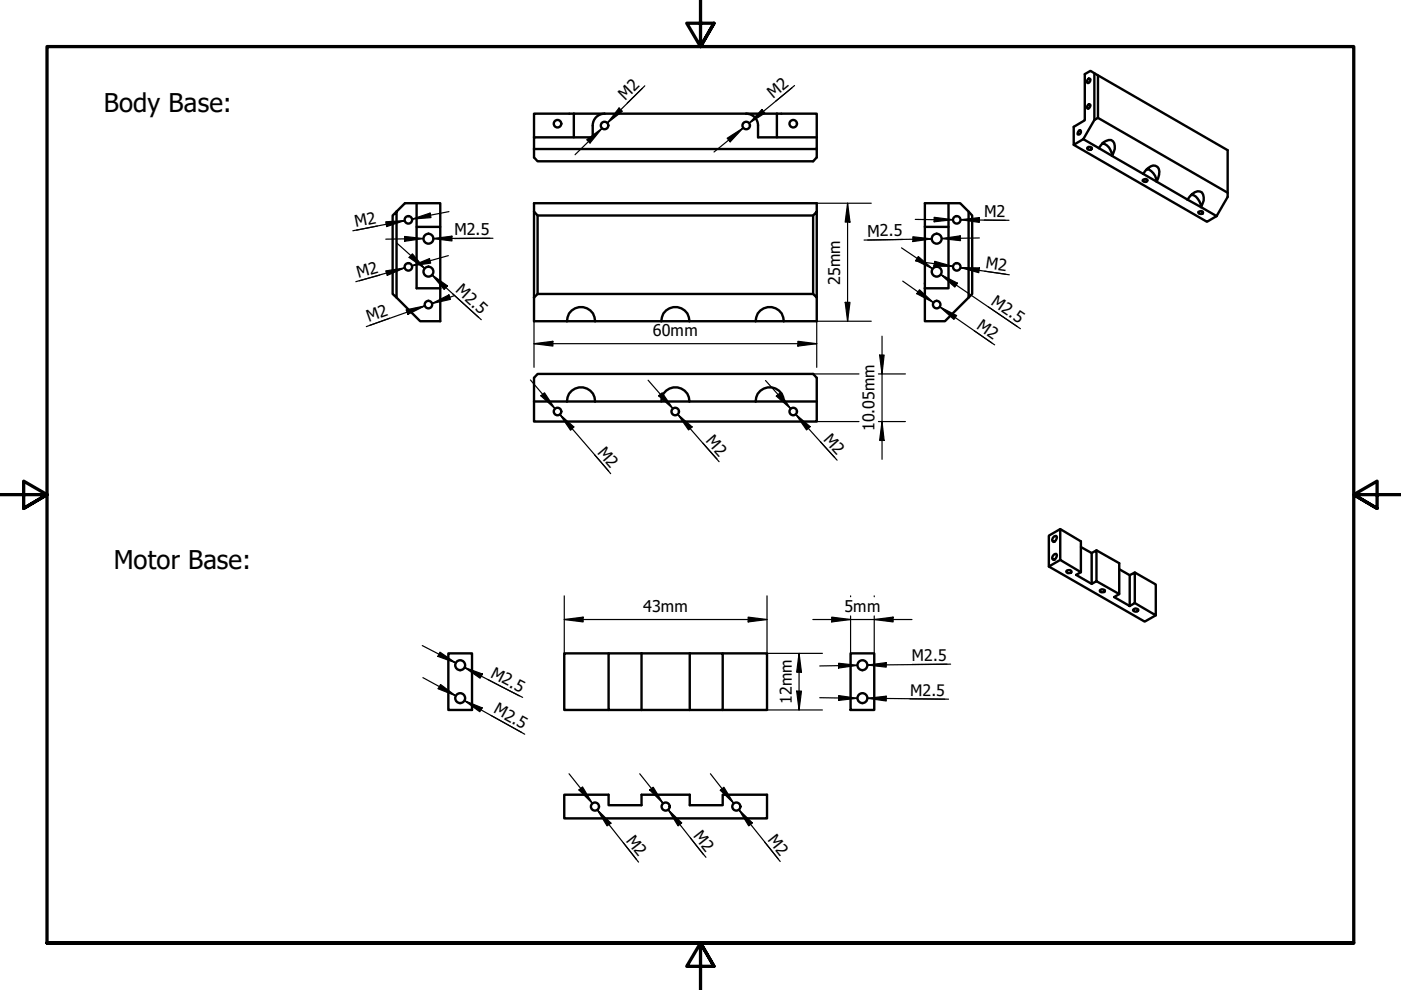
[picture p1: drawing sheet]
<svg xmlns="http://www.w3.org/2000/svg" width="297mm" height="210mm" viewBox="0 0 297 210" stroke-linecap="round" stroke-linejoin="round" font-family="sans-serif">
<g fill="none" stroke="#000" stroke-width=".51">
<path d="M230.8 16.7h.3a.65 .65 0 0 1-.4 .9h-.2l-.1-.4zM232 15.5v9.9M232.8 16l27.5 15.8v10l-2.4 4M113.2 29.1v-5h60v5M113.2 31.6v1.8l.8 .8h58.4l.8-.8v-1.8M121.7 24.1v5M125.7 26.6v2.5h-12.5v2.5M128.2 24.1a2.51 2.51 0 0 0-2.5 2.5M158.2 24.1a2.51 2.51 0 0 1 2.5 2.5M160.7 26.6v2.5h12.5M164.7 24.1v5M173.2 29.1v2.5h-60"/>
<path d="M227.6 30.7l28.3 16.3 2-1.2M228.9 27.7l.1-.1 .2 .5-.2 .3-.5 .1 .1-.6zM229.7 29.5l3.3 1.9M230.5 31.3l.3-.1h.3l.4 .3-.4 .3-.4-.1zM230.8 22.1h.3a.68 .68 0 0 1-.4 1l-.3-.4zM232 25.4l.8-.4v-9l-1.6-1-1.2 .7v9.8l-2.4 1.4v3.8l2.1-1.2M232 25.4l-2.3 4.1M232.8 25l27.5 15.9M233 31.4l18.8 10.9M233.7 30.4a2.73 2.73 0 0 1 2.1 2.7 2.76 2.76 0 0 0 .2-3.2 1.77 1.77 0 0 0-2.6 .9l-.4 .6M242.3 38.1l.7-.2 .3 .4a.65 .65 0 0 1-1 0zM243.1 35.8a2.88 2.88 0 0 1 2.1 2.7 3.1 3.1 0 0 0 .2-3.1 1.42 1.42 0 0 0-2 .3l-1 1.2"/>
<path d="M83.2 45.7l.9-.8v18.2l-.9-.8zM88.3 48.1h5v13M88.3 43.1h5v5M88.3 43.1v18h5v7h-4.2l-5-5M88.3 43.1h-2.4l-1.8 1.8M113.2 44.9v23.2h60v-5M114 45.7h58.4M173.2 44.9v18.2l-.8-.8v-16.6zM173.2 44.9v-1.8h-60v1.8l.8 .8v16.6l-.8 .8M196.1 48.1v13M201.1 43.1v18h-5M201.1 43.1h2.5l2.5 2.6v16.6l-.7 .8"/>
<path d="M201.1 43.1h-5v5h5M205.4 44.9v18.2l-5.1 5h-4.2v-7M251.8 42.3l6.1 3.5M252.6 41.3a2.76 2.76 0 0 1 2 2.6 2.73 2.73 0 0 0 .2-3.1 1.52 1.52 0 0 0-2 .3l-1 1.2M254.1 44.9l.6-.2 .3 .2 .1 .2-.1 .2h-.7zM114 79.3h58.4l.8 .8v9.3h-60v-9.3zM114 62.3h58.4M120.2 68.1a2.98 2.98 0 0 1 3-3 2.98 2.98 0 0 1 3 3M140.2 68.1a2.98 2.98 0 0 1 3-3 2.98 2.98 0 0 1 3 3M160.2 68.1a2.98 2.98 0 0 1 3-3 2.98 2.98 0 0 1 3 3M113.2 85.1h13M120.2 85.1a2.98 2.98 0 0 1 3-3 2.98 2.98 0 0 1 3 3"/>
<path d="M126.2 85.1h20M140.2 85.1a2.98 2.98 0 0 1 3-3 2.98 2.98 0 0 1 3 3M146.2 85.1h27M160.2 85.1a2.98 2.98 0 0 1 3-3 2.98 2.98 0 0 1 3 3M223.5 117.6l.5-.2a.91 .91 0 0 1-.7 1.3l-.2-.4zM223.5 113.8l.5-.2a.91 .91 0 0 1-.7 1.3l-.2-.4zM224.8 112.2l-2.4 1.4v6.5l2.4-1.4M229.2 116l2.3 1.3M231.5 117.3l1-.6v6.5l-1 .6zM232.5 116.7l4.8 2.7v6.6l-1.1 .6 3.3 1.9v-6.5l1.1-.6v6.5l-1.1 .6M95.1 138.5h5v12h-5zM129 138.5h-9.4v12h9.4"/>
<path d="M136 138.5h-7v12h7M136 138.5v12M136 138.5h10.2M146.2 138.5h7v12h-7M146.2 138.5v12M153.2 138.5h9.4v12h-9.4M180.3 138.5h5.1v12h-5.1zM222.4 120.1l20.3 11.7 2.3-1.3M226.1 121.1a.68 .68 0 0 1 1.1 .2 .68 .68 0 0 1-1.1-.2zM229.2 121.3l-4.4-2.6v-6.5l4.4 2.6v6.5l-1 .6 3.3 1.9M232.5 123.2l4.8 2.8M233.3 125.1l.7-.1 .3 .1v.2a.62 .62 0 0 1-1.1-.1z"/>
<path d="M237.3 120.7l2.2 1.3M240.4 129.1a.64 .64 0 0 1 1 .3 .64 .64 0 0 1-1.2-.1zM240.6 121.4l4.4 2.5v6.6l-4.4-2.6M136 150.5h10.2M119.6 168.5h9.4v2.2h7v-2.2h10.2v2.2h7v-2.2h9.4v5h-43z"/>
<circle cx="118.2" cy="26.2" r=".79"/>
<circle cx="128.2" cy="26.6" r=".79"/>
<circle cx="158.2" cy="26.6" r=".79"/>
<circle cx="168.2" cy="26.2" r=".79"/>
<circle cx="86.6" cy="46.6" r=".79"/>
<circle cx="86.6" cy="56.6" r=".79"/>
<circle cx="90.8" cy="50.6" r="1.05"/>
<circle cx="90.8" cy="57.6" r="1.05"/>
<circle cx="198.6" cy="50.6" r="1.05"/>
<circle cx="198.6" cy="57.6" r="1.05"/>
<circle cx="202.9" cy="46.6" r=".79"/>
<circle cx="202.9" cy="56.6" r=".79"/>
<circle cx="90.8" cy="64.6" r=".79"/>
<circle cx="198.6" cy="64.6" r=".79"/>
<circle cx="118.2" cy="87.3" r=".79"/>
<circle cx="143.2" cy="87.3" r=".79"/>
<circle cx="168.2" cy="87.3" r=".79"/>
<circle cx="97.6" cy="141" r="1.05"/>
<circle cx="97.6" cy="148" r="1.05"/>
<circle cx="182.8" cy="148" r="1.05"/>
<circle cx="182.8" cy="141" r="1.05"/>
<circle cx="126.1" cy="171" r=".86"/>
<circle cx="141.1" cy="171" r=".86"/>
<circle cx="156.1" cy="171" r=".86"/>
</g>
<path d="M148.5 -.1v10l-2.9-5h5.8l-2.9 5 2.9-5M0 104.9h10l-5-2.9v5.8l5-2.9-5 2.9M297 104.9h-10l5-2.9v5.8l-5-2.9 5 2.9M10 199.9v-190h277v190h-277h277M151.4 204.9l-2.9-5 2.9 5h-5.8l2.9-5v10" fill="none" stroke="#000" stroke-width=".7"/>
<g fill="none" stroke="#000" stroke-width=".25">
<path d="M136.2 18.7l-3.2 3.2M136.7 18.2l-7.9 7.9 2.8-2.8M167.9 18.6l-3.5 2.9M168.5 18.1l-9.7 8 3.1-2.5M124.4 29.6l3.2-2.4-2.5 3.1zM127.6 27.2l-5.7 5.6M131.3 22.9l.7 .7-3.2 2.5zM154.2 29.3l3.3-2.2-2.7 3zM157.5 27.1l-6.1 5.1M161.5 23.2l.7 .8-3.4 2.1zM80 47.9l-4.4 .9M80.5 58.3l-4.3 1.2"/>
<path d="M81.8 47l4-.2-3.8 1.2zM81.8 57.4l4-.6-3.7 1.6zM81.9 47.5l3.9-.7-11 2.1M82 57.9l3.8-1.1-10.4 2.9M84.1 51.5l5.9 5.4M85.8 50.1l4 .5-4 .6zM87.3 56.4l3.8-1.6 .2 1zM87.4 46.5l3.8-1.3 .2 .9zM87.4 53.8l2.6 3.1-3.3-2.3zM89.8 50.6l-8 .1M91.6 58.3l3.3 2.3-.7 .8zM91.8 50.6l4-.5v1z"/>
<path d="M95.1 54.2l-7.8 2.2M95.2 44.9l-7.8 1.6M103.8 50.5l-7.5 .1M104.5 50.5l-12.7 .1h4M173.2 43.1h11.5M179.7 43.1l.5 4h-1zM179.7 43.1v25M191.1 52.5l6.6 4.5M191.4 50.8l-7.4 .1M191.4 59.6l6.5 4.6M193.5 50.2l4 .4-4 .6zM193.5 50.7l4-.1-14.3 .3"/>
<path d="M194.1 46.5l8 .1M194.1 55.3l8 1.2M194.7 54.4l3 2.6-3.5-1.8zM198.1 46.1l4 .5-4 .4zM198.2 55.4l3.9 1.1-4.1-.1zM199.5 58.2l3.5 1.8-.6 .9zM199.6 50.6l4-.6v1zM203.6 46.6l4-.5v1.1zM203.6 56.7l4 .1-.1 1zM207.6 57.3l-4-.6 10.4 1.6M207.6 46.6h-4l10.3 .1M207.6 50.5l-8 .1"/>
<path d="M208.7 46.6l4.5 .1M208.8 57.5l4.4 .6M82.6 67.5l-4.2 1.5M86.1 65.7l3.9-.8-3.5 1.7zM86.3 66.2l3.7-1.3-12.3 4.4M91.6 64.4l3.6-1.9 .3 1zM94.6 61l-3-2.7 10.4 9.5M95.9 62.3l5.6 5M96.3 62.7l-4.7 1.7M113.2 72.9l4-.5v1zM113.2 72.9h60M113.2 68.1v9.8"/>
<path d="M169.2 72.4l4 .5-4 .5zM172.4 79.3h9.7M179.2 64.1h1l-.5 4zM184.7 68.1h-11.5v9.8M186.2 79.3h5.8M186.5 75.3h1l-.5 4zM187 71.3v26.1M194.9 61.4l3 2.8-3.5-1.9zM199.3 65.1l3.5 1.8-.6 .8zM202.6 67.3l-3.3-2.2 11.6 8M202.8 60.4l-3.3-2.2 16.8 11.5M206.6 70.1l3.6 2.6"/>
<path d="M209.5 65.1l6.2 4.2M112.5 80.6l5.2 6M114.7 83.9l.7-.6 2.3 3.3zM118.7 87.9l3 2.6-.7 .7zM121.3 90.9l-2.6-3 10.8 12.5M126 96.4l3 3.5M137.4 80.6l5.3 6M139.6 83.9l.8-.6 2.3 3.3zM143.7 87.9l3 2.6-.7 .7zM146.4 90.8l-2.7-2.9 8.8 10M149 94l3 3.3M162.3 80.7l5.3 5.9"/>
<path d="M164.6 84l.8-.7 2.2 3.3zM168.7 87.9l3.1 2.6-.8 .7zM171.4 90.8l-2.7-2.9 8.8 9.7M173.2 89.4h8.9M173.9 93.6l3.1 3.4M186.2 89.4h5.8M187 89.4l.5 4h-1zM89.5 136.9l7.1 3.7M93.3 138.3l3.3 2.3-3.8-1.4zM119.6 131.4l4-.6v1.1zM119.6 131.4h43M119.6 126.3v12.2"/>
<path d="M158.6 130.8l4 .6-4 .5zM162.6 126.3v12.2h11.8M169.4 138.5l.5 4h-1zM169.4 138.5v12M172.3 131.4h21.1M176.3 130.8l4 .6-4 .5zM180.3 126.3v.2M180.3 130.6v7.9M185.4 131.4l4-.6v1.1zM185.4 126.3v.2M185.4 130.6v7.9M89.7 143.7l6.9 3.8"/>
<path d="M93.4 145.1l3.2 2.4-3.7-1.5zM98.5 141.5l3.8 1.4-.5 .9zM98.5 148.6l3.7 1.5-.5 .8zM102 150.5l-3.5-1.9 12.8 7.1M102 143.4l-3.5-1.9 12.3 6.4M103.5 144.1l6.6 3.4M104.1 151.7l6.5 3.6M162.6 150.5h11.8M168.9 146.5h1l-.5 4zM173.8 147.9l8 .2M177.8 140.6l4 .5-4 .5zM177.8 147.5l4 .6-4 .4z"/>
<path d="M181.8 141.1l-8 .1M183.9 141l4-.5v.9zM183.9 148.1l4-.5v1zM187.9 148.1h-4l17.2 .1M192.9 148.2h7.4M200.8 140.8l-7.4 .1M201.5 140.8l-17.6 .2h4M120.6 164.1l5 6.2M122.7 167.5l.8-.7 2.1 3.5zM126.6 171.7l2.9 2.8-.8 .6zM129.1 174.8l-2.5-3.1 8.8 11.1M132.1 178.7l2.8 3.5"/>
<path d="M135.6 164.1l5 6.2M137.7 167.5l.8-.6 2.1 3.4zM141.7 171.7l2.8 2.8-.7 .6zM144.1 174.8l-2.4-3.1 8 10.1M146.4 177.6l2.8 3.6M150.6 164.1l5 6.2M152.7 167.5l.8-.6 2.1 3.4zM156.7 171.7l2.8 2.8-.8 .6zM159.1 174.8l-2.4-3.1 8.7 11M162.1 178.5l2.9 3.6"/>
</g>
<g fill="#000">
<path d="M124.4 29.6l3.2-2.4-2.5 3.1z" fill-rule="evenodd"/>
<path d="M131.3 22.9l.7 .7-3.2 2.5z" fill-rule="evenodd"/>
<path d="M154.2 29.3l3.3-2.2-2.7 3z" fill-rule="evenodd"/>
<path d="M161.5 23.2l.7 .8-3.4 2.1z" fill-rule="evenodd"/>
<path d="M81.8 47l4-.2-3.8 1.2z" fill-rule="evenodd"/>
<path d="M81.8 57.4l4-.6-3.7 1.6z" fill-rule="evenodd"/>
<path d="M85.8 50.1l4 .5-4 .6z" fill-rule="evenodd"/>
<path d="M87.4 53.8l2.6 3.1-3.3-2.3z" fill-rule="evenodd"/>
<path d="M87.3 56.4l3.8-1.6 .2 1z" fill-rule="evenodd"/>
<path d="M87.4 46.5l3.8-1.3 .2 .9z" fill-rule="evenodd"/>
<path d="M91.8 50.6l4-.5v1z" fill-rule="evenodd"/>
<path d="M179.7 43.1l.5 4h-1z" fill-rule="evenodd"/>
<path d="M193.5 50.2l4 .4-4 .6z" fill-rule="evenodd"/>
<path d="M194.7 54.4l3 2.6-3.5-1.8z" fill-rule="evenodd"/>
<path d="M198.2 55.4l3.9 1.1-4.1-.1z" fill-rule="evenodd"/>
<path d="M198.1 46.1l4 .5-4 .4z" fill-rule="evenodd"/>
<path d="M199.6 50.6l4-.6v1z" fill-rule="evenodd"/>
<path d="M203.6 46.6l4-.5v1.1z" fill-rule="evenodd"/>
<path d="M203.6 56.7l4 .1-.1 1z" fill-rule="evenodd"/>
<path d="M86.1 65.7l3.9-.8-3.5 1.7z" fill-rule="evenodd"/>
<path d="M91.6 58.3l3.3 2.3-.7 .8z" fill-rule="evenodd"/>
<path d="M91.6 64.4l3.6-1.9 .3 1z" fill-rule="evenodd"/>
<path d="M113.2 72.9l4-.5v1z" fill-rule="evenodd"/>
<path d="M169.2 72.4l4 .5-4 .5z" fill-rule="evenodd"/>
<path d="M179.2 64.1h1l-.5 4z" fill-rule="evenodd"/>
<path d="M186.5 75.3h1l-.5 4z" fill-rule="evenodd"/>
<path d="M194.9 61.4l3 2.8-3.5-1.9z" fill-rule="evenodd"/>
<path d="M199.3 65.1l3.5 1.8-.6 .8z" fill-rule="evenodd"/>
<path d="M199.5 58.2l3.5 1.8-.6 .9z" fill-rule="evenodd"/>
<path d="M114.7 83.9l.7-.6 2.3 3.3z" fill-rule="evenodd"/>
<path d="M118.7 87.9l3 2.6-.7 .7z" fill-rule="evenodd"/>
<path d="M139.6 83.9l.8-.6 2.3 3.3z" fill-rule="evenodd"/>
<path d="M143.7 87.9l3 2.6-.7 .7z" fill-rule="evenodd"/>
<path d="M164.6 84l.8-.7 2.2 3.3z" fill-rule="evenodd"/>
<path d="M168.7 87.9l3.1 2.6-.8 .7z" fill-rule="evenodd"/>
<path d="M187 89.4l.5 4h-1z" fill-rule="evenodd"/>
<path d="M93.3 138.3l3.3 2.3-3.8-1.4z" fill-rule="evenodd"/>
<path d="M119.6 131.4l4-.6v1.1z" fill-rule="evenodd"/>
<path d="M158.6 130.8l4 .6-4 .5z" fill-rule="evenodd"/>
<path d="M176.3 130.8l4 .6-4 .5z" fill-rule="evenodd"/>
<path d="M185.4 131.4l4-.6v1.1z" fill-rule="evenodd"/>
<path d="M93.4 145.1l3.2 2.4-3.7-1.5z" fill-rule="evenodd"/>
<path d="M98.5 148.6l3.7 1.5-.5 .8z" fill-rule="evenodd"/>
<path d="M98.5 141.5l3.8 1.4-.5 .9z" fill-rule="evenodd"/>
<path d="M168.9 146.5h1l-.5 4z" fill-rule="evenodd"/>
<path d="M169.4 138.5l.5 4h-1z" fill-rule="evenodd"/>
<path d="M177.8 140.6l4 .5-4 .5z" fill-rule="evenodd"/>
<path d="M177.8 147.5l4 .6-4 .4z" fill-rule="evenodd"/>
<path d="M183.9 141l4-.5v.9z" fill-rule="evenodd"/>
<path d="M183.9 148.1l4-.5v1z" fill-rule="evenodd"/>
<path d="M122.7 167.5l.8-.7 2.1 3.5z" fill-rule="evenodd"/>
<path d="M126.6 171.7l2.9 2.8-.8 .6z" fill-rule="evenodd"/>
<path d="M137.7 167.5l.8-.6 2.1 3.4z" fill-rule="evenodd"/>
<path d="M141.7 171.7l2.8 2.8-.7 .6z" fill-rule="evenodd"/>
<path d="M152.7 167.5l.8-.6 2.1 3.4z" fill-rule="evenodd"/>
<path d="M156.7 171.7l2.8 2.8-.8 .6z" fill-rule="evenodd"/>
</g>
<g font-size="5.5">
<text x="22" y="23.7">Body Base:</text>
<text x="24.1" y="120.6">Motor Base:</text>
</g>
<g font-size="3.4">
<text x="132.5" y="21.4" transform="rotate(-45 132.5 21.4)">M2</text>
<text x="164" y="21.1" transform="rotate(-40 164 21.1)">M2</text>
<text x="208.7" y="46" transform="rotate(1 208.7 46)">M2</text>
<text x="75.4" y="48.2" transform="rotate(-11 75.4 48.2)">M2</text>
<text x="96.3" y="49.9">M2.5</text>
<text x="184" y="50.2" transform="rotate(-1 184 50.2)">M2.5</text>
<text x="76" y="58.9" transform="rotate(-16 76 58.9)">M2</text>
<text x="208.9" y="56.9" transform="rotate(8 208.9 56.9)">M2</text>
<text x="96.5" y="61.8" transform="rotate(42 96.5 61.8)">M2.5</text>
<text x="178.1" y="60.4" transform="rotate(-90 178.1 60.4)">25mm</text>
<text x="209.9" y="64.5" transform="rotate(34 209.9 64.5)">M2.5</text>
<text x="78.2" y="68.4" transform="rotate(-19 78.2 68.4)">M2</text>
<text x="138.4" y="71.3">60mm</text>
<text x="206.9" y="69.6" transform="rotate(35 206.9 69.6)">M2</text>
<text x="126.6" y="96" transform="rotate(49 126.6 96)">M2</text>
<text x="149.5" y="93.5" transform="rotate(49 149.5 93.5)">M2</text>
<text x="174.4" y="93.2" transform="rotate(48 174.4 93.2)">M2</text>
<text x="185.4" y="91.5" transform="rotate(-90 185.4 91.5)">10.05mm</text>
<text x="136.4" y="129.8">43mm</text>
<text x="179.1" y="129.8">5mm</text>
<text x="103.8" y="143.5" transform="rotate(27 103.8 143.5)">M2.5</text>
<text x="193.4" y="140.2" transform="rotate(-1 193.4 140.2)">M2.5</text>
<text x="167.9" y="149.3" transform="rotate(-90 167.9 149.3)">12mm</text>
<text x="193" y="147.5" transform="rotate(1 193 147.5)">M2.5</text>
<text x="104.5" y="151" transform="rotate(29 104.5 151)">M2.5</text>
<text x="132.7" y="178.2" transform="rotate(52 132.7 178.2)">M2</text>
<text x="146.9" y="177.3" transform="rotate(52 146.9 177.3)">M2</text>
<text x="162.6" y="178.2" transform="rotate(51 162.6 178.2)">M2</text>
</g>
</svg>
